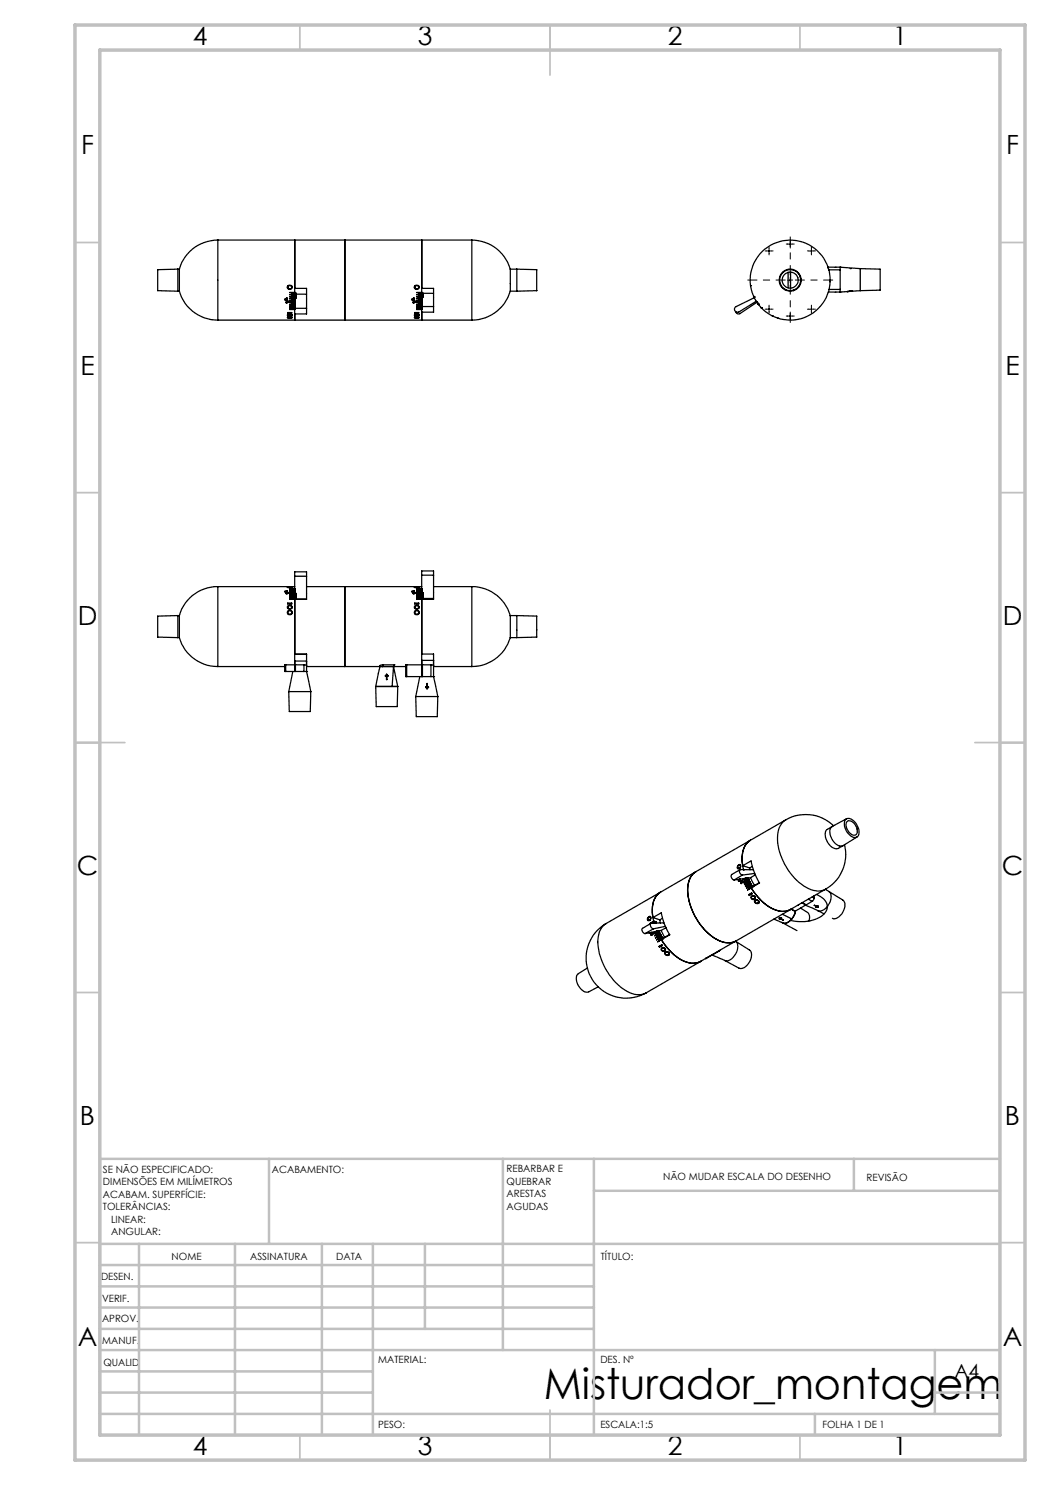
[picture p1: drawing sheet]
<svg xmlns="http://www.w3.org/2000/svg" width="210mm" height="297mm" viewBox="0 0 210 297" stroke-linecap="round" stroke-linejoin="round" font-family="sans-serif">
<path d="M158.1 55v-7.6" fill="none" stroke="#000" stroke-width=".2" stroke-dasharray="15.2 1.3 1.3 1.3" stroke-dashoffset="13.3"/>
<path d="M157.1 56h-7.5M158.1 57v7.5M159.1 56h7.5" fill="none" stroke="#000" stroke-width=".2" stroke-dasharray="15.2 1.3 1.3 1.3" stroke-dashoffset="13.4"/>
<g fill="none" stroke="#000" stroke-width=".2" stroke-dasharray="15.2 1.3 1.3 1.3">
<path d="M153.3 50.2h-.3M153.8 49.7v-.3M153.8 50.7v.3M154.3 50.2h.3M157.6 48.8h-.3M158.1 48.3v-.3M158.1 49.3v.3M158.6 48.8h.3M161.8 50.2h-.3M162.3 49.7v-.3M162.3 50.7v.3M162.8 50.2h.3"/>
<path d="M153.3 61.8h-.3M153.8 61.3v-.3M153.8 62.3v.3M154.3 61.8h.3M157.6 63.2h-.3M158.1 62.7v-.3M158.1 63.7v.3M158.6 63.2h.3M161.8 61.8h-.3M162.3 61.3v-.3M162.3 62.3v.3M162.8 61.8h.3"/>
</g>
<g fill="none" stroke="#000" stroke-width=".2">
<path d="M153.3 50.2h1M153.8 49.7v1M157.5 56h1M157.5 48.8h1M158 48.3v1M158 55.5v1M161.7 50.2h1.1M162.3 49.7v1M153.3 61.8h1M153.8 61.3v1.1M157.5 63.2h1M158 62.7v1"/>
<path d="M161.7 61.8h1.1M162.3 61.3v1.1"/>
</g>
<g fill="none" stroke="#c0c0c0" stroke-width=".35">
<path d="M60 5v5M110 5v10M160 5v5M15 48.5h5M200 48.5h5M15 98.5h5M200 98.5h5M15 148.5h10M195 148.5h10M15 198.5h5M200 198.5h5M15 248.5h5"/>
<path d="M200 248.5h5M60 287v5M110 282v10M160 287v5"/>
</g>
<g fill="none" stroke="#c0c0c0" stroke-width=".5">
<path d="M53.8 231.8v17M100.6 231.8v38.2M118.8 231.8v55.2M118.8 238.2h81.2M170.8 231.8v6.4M200 231.8h-180v55.2M20 248.8h180M20 257.3h98.8M20 253h98.8M27.8 248.8v38.2M47 248.8v38.2M64.4 248.8v38.2"/>
<path d="M74.6 248.8v38.2M85 248.8v17M20 265.8h98.8M20 261.5h98.8M20 278.5h54.6M20 274.3h54.6M20 270h180M187 278.5h13M187 270v12.8M20 282.8h180M163 282.8v4.2"/>
</g>
<path d="M15 5h190v287h-190zM20 10h180v277h-180z" fill="none" stroke="#c0c0c0" stroke-width=".7"/>
<g fill="none" stroke="#000" stroke-width=".25">
<path d="M31.5 53.9l4.1-.1v4.4l-4.1-.1zM35.5 53.8h.4M35.5 58.2h.4M35.9 58.2a8 8 0 0 0 7.7 5.8M35.9 53.8v4.4M43.6 48a8 8 0 0 0-7.7 5.8M43.6 48v16M43.6 48h50.8M57 59.8l.8 .5-.1 .2-.8-.6zM57.3 59.7v.1M57.5 59.7v.1M57.5 57.3v.1"/>
<path d="M57.5 57.2v.3M57.6 57.3a.39 .39 0 0 1 .6-.1 .39 .39 0 0 1 0 .6 .39 .39 0 0 1-.6-.1l-.1-.2zM58 58.5h.1M58 59.3v.1M58 58.5h.9M58 59.3h.9M58.3 58.6h.1M58.3 58.7h.1M58.3 58.7v.1M58.3 58.8h.1M58.3 58.8v.1M58.3 58.9h.1"/>
<path d="M58.3 59h.1M58.3 59.1h.1M58.3 59.2h.1M58.3 59.2v.1M58.3 59.3h.1M58.3 59.3v.1M58.3 59.4h.1M58.3 59.4v.1M58.3 59.5h.1M58.3 59.6h.1M58.3 59.7h.1M58.3 59.8h.1"/>
<path d="M58.3 59.9h.1M58.3 57.2v.3M58.3 59.5v.1M58.3 58.6h.6M58.3 58.7h.6M58.3 58.8h.6M58.3 58.8h3M58.3 59h.6M58.3 59.1h.6M58.3 59.2h.6M58.3 59.3h.6M58.3 59.4h.6"/>
<path d="M58.3 59.5h.6M58.3 59.6h.6M58.3 59.7h.6M58.3 59.8h.6M58.3 59.9h.6M58.4 57.3l-.1 .1M58.9 58.5v-10.5v9.7h2.4v4M58.9 59.7v3.1M58.9 58.9h-.9h.9M58.9 59.8h-.6M58.9 59.7h-.9l.9 .1M58.9 59.7h.1"/>
<path d="M58.9 59.5h.1M58.9 59.4h.1M58.9 59.3h.1M58.9 59.2h.1M58.9 59.1v.1M58.9 59.1h.1M58.9 59v.1M58.9 59h.1M58.9 58.9h.1M58.9 58.8h.1M58.9 58.7h.1M58.9 58.6v.1"/>
<path d="M58.9 58.6h.1M58.9 59.6h.1M58.9 58.5v.1M58.9 58.7v.3M58.9 59.2v.5M69 48v16zM82.4 59.8l.8 .5-.1 .2-.8-.6zM82.7 59.7v.1M82.9 59.7v.1M82.9 57.3v.1M82.9 57.2v.3M83 57.3a.38 .38 0 0 1 .7 0 .38 .38 0 0 1-.3 .6 .38 .38 0 0 1-.4-.5z"/>
<path d="M83.4 58.5h.1M83.4 59.3v.1M83.4 58.5h.9M83.4 59.3h.9M83.7 58.6h.1M83.7 58.7h.1M83.7 58.7v.1M83.7 58.8h.1M83.7 58.8v.1M83.7 58.9h.1M83.7 59h.1M83.7 59.1h.1"/>
<path d="M83.7 59.2h.1M83.7 59.2v.1M83.7 59.3h.1M83.7 59.3v.1M83.7 59.4h.1M83.7 59.4v.1M83.7 59.5h.1M83.7 59.6h.1M83.7 59.7h.1M83.7 59.8h.1M83.7 59.9h.1M83.7 57.2v.3"/>
<path d="M83.7 59.5v.1M83.7 58.6h.6M83.7 58.6l3 .1M83.7 58.7h.6M83.7 58.8h.6M83.7 59h.6M83.7 59.1h.6M83.7 59.2h.6M83.7 59.3h.6M83.7 59.4h.6M83.7 59.5h.6M83.7 59.6h.6"/>
<path d="M83.7 59.7h.6M83.7 59.8h.6M83.7 59.9h.6M83.8 57.3l-.1 .1M84.3 58.9h-.9h.9M84.3 59.5h.1M84.3 59.4h.1M84.3 59.3h.1M84.3 59.2h.1M84.3 59.1v.1M84.3 59.1h.1M84.3 59v.1"/>
<path d="M84.3 59h.1M84.3 58.9h.1M84.3 58.8h.1M84.3 58.7h.1M84.3 58.6v.1M84.3 58.6h.1M84.3 58.5v-10.5v9.7h2.4v3.6M84.3 59.2v3.2M84.3 59.7h-.9l.9 .1M84.3 58.5v.1M84.3 58.7v.3M94.4 48a8 8 0 0 1 7.7 5.8"/>
<path d="M94.4 48v16M102.1 58.2a8.1 8.1 0 0 1-7.7 5.8M102.1 53.8v4.4M102.1 53.8h1.3M103.3 53.8l4.1 .1v4.2M103.4 53.8v4.4M107.4 58.1l-5.3 .1M150.1 57.1h.1M150.7 59.2v.1M150.7 59.3h.1M150.8 59.4h.1M150.8 59.5h.1"/>
<path d="M150.8 59.5l-3.6 1.8a.61 .61 0 0 0-.2 .8 .61 .61 0 0 0 .8 .3l3.4-2.1M157.6 54.5v3.1M158.1 54.4v3.2M165.7 58.4h2.3M165.8 57.9h2.2M166 56v.4M167 53.4h.1M167 58.4h.1M168 53.4h.1M168 58.4h.1M168 53.4l4 .3v4.4l-1.6 .1M168 53.4v.6"/>
<path d="M168 57.9v.5M168 53.4h-2.4l.2 .6h2.2M168 54v3.9M169.4 58.3h.1M170 58.1h.1M170 53.7h.1M170.3 58.2l-2.3 .2M170.3 58.2h.1M170.3 58.2l-.2 .1 .4-.1M170.3 58.2l-.9 .1M172 53.7l4 .1v4.2l-4 .1M43.6 64h50.8"/>
<path d="M57.3 60.4v.1M57.4 60.4v.1M57.5 63.4a.76 .76 0 0 1 1 .1l-.2 .1a.48 .48 0 0 1-.8-.2zM57.5 62.9a.65 .65 0 0 1 1 .2h-.1a.68 .68 0 0 1-.9-.1zM57.5 62.5h.8v.1h-.8zM57.5 63a.51 .51 0 0 1 .8 .1l-.5 .1zM57.5 62.9v.1M57.5 63.4v.1M57.6 63.5l.7-.1a.45 .45 0 0 1-.7 .1zM57.7 60.3v.2M58 60.1h.1M58 60.9h.1"/>
<path d="M58 61.2h.1M58 60.1h.9M58 60.9h.9M58 61.2h.9M58.3 60h.1M58.3 60.1h.1M58.3 60.2h.1M58.3 60.3h.1M58.3 60.4h.1M58.3 60.5h.1M58.3 60.6h.1M58.3 60.6v.1"/>
<path d="M58.3 60.7h.1M58.3 60.7v.1M58.3 60.8h.1M58.3 60.9h.1M58.3 61h.1M58.3 61v.1M58.3 61.1h.1M58.3 61.1v.1M58.3 61.2h.1M58.3 61.3h.1M58.3 61.3v.1M58.3 61.4h.1"/>
<path d="M58.3 61.5h.1M58.3 61.5v.1M58.3 61.6h.1M58.3 61.7h.1M58.3 61.7v.1M58.3 61.8h.1M58.3 61.8v.1M58.3 60.5v.1M58.3 62.9v.1M58.3 63.4v.1M58.3 60h.6M58.3 60.1h.6"/>
<path d="M58.3 60.2h.6M58.3 60.3h.6M58.3 60.4h.6M58.3 60.6h.6M58.3 60.7h.6M58.3 60.8h.6M58.3 60.9h.6M58.3 61h.6M58.3 61.1h.6M58.3 61.2h.6M58.3 61.3h.6M58.3 61.4h.6"/>
<path d="M58.3 61.5h.6M58.3 61.6l3 .1M58.3 61.7h.6M58.3 61.8h.6M58.9 62.8v1.2zM58.9 60.5h-.9h.9M58.9 61.6h-.9h.9M58.9 61.9h-.9h.9M61.3 61.7v1.1h-2.4M82.7 60.4v.1M82.8 60.4v.1M82.9 63.4a.76 .76 0 0 1 1 .1l-.2 .1a.48 .48 0 0 1-.8-.2z"/>
<path d="M82.9 62.9a.65 .65 0 0 1 1 .2h-.1a.68 .68 0 0 1-.9-.1zM82.9 62.5h.8v.1h-.8zM82.9 62.9v.1M82.9 63.4v.1M83 62.9l.7 .1a.52 .52 0 0 1-.8 0zM83 63.4h.6l.1 .1-.5 .1-.3-.1zM83.1 60.3v.2M83.4 60.1h.1M83.4 60.9h.1M83.4 61.2h.1M83.4 60.1h.9M83.4 60.9h.9"/>
<path d="M83.4 61.2h.9M83.7 60h.1M83.7 60.1h.1M83.7 60.2h.1M83.7 60.3h.1M83.7 60.4h.1M83.7 60.5h.1M83.7 60.6h.1M83.7 60.6v.1M83.7 60.7h.1M83.7 60.7v.1M83.7 60.8h.1"/>
<path d="M83.7 60.9h.1M83.7 61h.1M83.7 61v.1M83.7 61.1h.1M83.7 61.1v.1M83.7 61.2h.1M83.7 61.3h.1M83.7 61.3v.1M83.7 61.4h.1M83.7 61.5h.1M83.7 61.5v.1M83.7 61.6h.1"/>
<path d="M83.7 61.7h.1M83.7 61.7v.1M83.7 61.8h.1M83.7 61.8v.1M83.7 60.5v.1M83.7 62.9v.1M83.7 63.4v.1M83.7 60h.6M83.7 60.1h.6M83.7 60.2h.6M83.7 60.3h.6M83.7 60.4h.6"/>
<path d="M83.7 60.6h.6M83.7 60.7h.6M83.7 60.8h.6M83.7 60.9h.6M83.7 61h.6M83.7 61.1h.6M83.7 61.2h.6M83.7 61.3h3M83.7 61.3h.6M83.7 61.4h.6M83.7 61.5h.6M83.7 61.6h.6"/>
<path d="M83.7 61.7h.6M83.7 61.8h.6M84.3 60.5h-.9h.9M84.3 61.6h-.9h.9M84.3 61.9h-.9h.9M84.3 62.4v1.6zM86.7 61.3v1.1h-2.4M151.3 60.4h.1M151.4 60.5h.1M151.4 60.5l-3.4 2.2h-.6l-.3-.4M151.5 60.6h.1M151.6 60.7h.1"/>
<path d="M151.6 60.7v.1M151.6 60.8h.1M151.7 60.9h.1M152.2 61.5h.1M152.2 61.5l.1 .1M152.3 61.6h.1M152.3 61.7h.1M154.4 63.2h.1M155.5 63.6h.1M43.6 117.3a8 8 0 0 0-7.7 5.8M43.6 117.3v16M43.6 117.3h15.3"/>
<path d="M56.9 118.3l.9 .3h-.1zM57 118.2v.2M57.2 118.6l.3 .1h-.3zM57.3 118.2h.2l-.2 .1zM57.3 118.6l.1 .1zM57.3 118.2v.1M57.3 118.7h.1M57.4 118.7h.1M57.5 117.4h1l-.5 .1zM57.5 118.2v.1M57.5 117.4l.8 .1zM57.5 117.4v.1"/>
<path d="M58 117.7h.1M58 117.9h.1M58 118h.1M58 118.5h.1M58 119.2v.1M58 119.8v.1M58 117.7h.9M58 117.9h.9M58 118h.9M58 118.5h.9M58 119.2h.9M58.3 117.7h.1"/>
<path d="M58.3 117.7v.1M58.3 117.8h.1M58.3 117.9h.1M58.3 118h.1M58.3 118v.1M58.3 118.1h.1M58.3 118.1v.1M58.3 118.2h.1M58.3 118.3h.1M58.3 118.3v.1M58.3 118.4h.1M58.3 118.5h.1"/>
<path d="M58.3 118.6h.1M58.3 118.6v.1M58.3 118.7h.1M58.3 118.8h.1M58.3 118.8v.1M58.3 118.9h.1M58.3 118.9v.1M58.3 119h.1M58.3 119v.1M58.3 119.1h.1M58.3 119.2h.1M58.3 119.3h.1"/>
<path d="M58.3 119.4h.1M58.3 119.4v.1M58.3 119.5h.1M58.3 119.6h.1M58.3 119.7h.1M58.3 119.7v.1M58.3 119.8h.1M58.3 118.6h.6M58.3 117.4v.1M58.3 117.8h.6M58.3 117.9h.6M58.3 118h.6"/>
<path d="M58.3 118.1h.6M58.3 118.3h.6M58.3 118.4h.6M58.3 118.5h.6M58.3 118.7h.6M58.3 118.8h.6M58.3 118.9h.6M58.3 119.1h.6M58.3 119.2h.6M58.3 119.3h.6M58.3 119.4h.6M58.3 119.6h.6"/>
<path d="M58.3 119.7h.6M58.3 119.8h.6M58.9 119.9v10.9h2.4v2.3M58.9 115.2v-.8h2.4v.8M58.9 118.2h-.9h.9M58.9 119h-.9h.9M58.9 119.8h.1M58.9 119.7h.1M58.9 119.6v.1M58.9 119.6h.1M58.9 119.5h.1M58.9 119.4h.1"/>
<path d="M58.9 119.3v.1M58.9 119.3h.1M58.9 119.2h.1M58.9 119.1v.1M58.9 119.1h.1M58.9 119h.1M58.9 118.9h.1M58.9 118.8h.1M58.9 118.7v.1M58.9 118.7h.1M58.9 119.9v13.1M58.9 115.2v3.9"/>
<path d="M58.9 119.2v.1M58.9 119.4v.2M58.9 119.7v.2M58.9 118.7h-.9h.9M58.9 119.5h-.9l.9 .1M58.9 115.2h2.4M61.3 115.2v4.7l-3.3-.1M61.3 117.3h23M69 117.3v16zM82.3 118.3l.9 .3h-.1zM82.4 118.2v.2M82.6 118.6l.3 .1h-.3z"/>
<path d="M82.7 118.2h.2l-.2 .1zM82.7 118.6l.1 .1zM82.7 118.2v.1M82.7 118.7h.1M82.8 118.7h.1M82.9 117.4h1l-.5 .1zM82.9 118.2v.1M82.9 117.4l.8 .1zM82.9 117.4v.1M83.4 117.7h.1M83.4 117.9h.1M83.4 118h.1"/>
<path d="M83.4 118.5h.1M83.4 119.2v.1M83.4 119.8v.1M83.4 117.7h.9M83.4 117.9h.9M83.4 118h.9M83.4 118.5h.9M83.4 119.2h.9M83.7 117.7h.1M83.7 117.7v.1M83.7 117.8h.1M83.7 117.9h.1"/>
<path d="M83.7 118h.1M83.7 118v.1M83.7 118.1h.1M83.7 118.1v.1M83.7 118.2h.1M83.7 118.3h.1M83.7 118.3v.1M83.7 118.4h.1M83.7 118.5h.1M83.7 118.6h.1M83.7 118.6v.1M83.7 118.7h.1"/>
<path d="M83.7 118.8h.1M83.7 118.8v.1M83.7 118.9h.1M83.7 118.9v.1M83.7 119h.1M83.7 119v.1M83.7 119.1h.1M83.7 119.2h.1M83.7 119.3h.1M83.7 119.4h.1M83.7 119.4v.1M83.7 119.5h.1"/>
<path d="M83.7 119.6h.1M83.7 119.7h.1M83.7 119.7v.1M83.7 119.8h.1M83.7 117.4v.1M83.7 117.8h.6M83.7 117.9h.6M83.7 118h.6M83.7 118.1h.6M83.7 118.3h.6M83.7 118.4h.6M83.7 118.5h.6"/>
<path d="M83.7 118.6h.6M83.7 118.7h.6M83.7 118.8h.6M83.7 118.9h.6M83.7 119.1h.6M83.7 119.2h.6M83.7 119.3h.6M83.7 119.4h.6M83.7 119.6h.6M83.7 119.7h.6M83.7 119.7h3M83.7 119.8h.6"/>
<path d="M84.3 118.2h-.9h.9M84.3 118.5h.1M84.3 118.5v.1M84.3 118.6h.1M84.3 118.7h.1M84.3 118.7v.1M84.3 118.8h.1M84.3 118.9h.1M84.3 119h.1M84.3 119h-.9h.9M84.3 119.1h.1M84.3 119.1v.1"/>
<path d="M84.3 119.2h.1M84.3 119.3h.1M84.3 119.3v.1M84.3 119.4h.1M84.3 119.5h.1M84.3 119.6h.1M84.3 119.6v.1M84.3 119.7h.1M84.3 119.8h.1M84.3 119.9v13.1M84.3 119.9v10.9h2.4v2.3M84.3 115v-.8h2.4v.8"/>
<path d="M84.3 118.7h-.9h.9M84.3 119.5h-.9l.9 .1M84.3 115v4.1M84.3 119.2v.1M84.3 119.4v.2M84.3 119.7v.2M84.3 115h2.4M86.7 115v4.9l-3.3-.1M86.7 117.3h7.7M94.4 117.3a8.1 8.1 0 0 1 7.7 5.8M94.4 117.3v16M31.5 123.2l4.1-.1v4.4l-4.1-.1z"/>
<path d="M35.5 123.1h.4M35.5 127.5h.4M35.9 127.5a8 8 0 0 0 7.7 5.8M35.9 123.1v4.4M43.6 133.3h13.3M57.2 133h-.3v1.3h.3M57.2 133h3.6M57.2 134.3h3.6M57.2 133v1.3M57.5 120.6h.8v.2h-.8zM57.5 121.4v.3M57.5 122.5v.3"/>
<path d="M57.6 121.2a.47 .47 0 0 1 .7-.1 .47 .47 0 0 1 0 .7 .47 .47 0 0 1-.7-.1l-.1-.2zM57.7 138.3h4.5M57.7 138.3l.2 4h4.2l.1-4M58.3 121.4v.3M58.3 122.5v.3M58.6 134.3l-.9 4M58.9 133v-.8h2.4v.9M58.9 133v1.3M58.9 130.9h2.4M59.1 133v1.3M60.8 134.3h.5M60.8 133l.5 .1"/>
<path d="M60.8 133v1.3M61.3 134.3l.9 4M61.3 133.1v1.2M61.3 133.3h14.7M61.3 134.3h.1M75.1 137.3h4.5M75.1 137.3l.1 4h4.2l.2-4M75.2 137.3h3.2M76 133.3l-.9 4M76 133.3h.5M76 133.3h.1M76.5 133.3h4.6"/>
<path d="M76.7 133l-.7 .1v.2M76.7 133l-.2 .3M76.7 133h2.3l-.3 .3M77.3 134.8l.3 .4-.1 .1-.1-.3v.9h-.1v-.9l-.3 .2zM78.4 137.3h1.1M78.7 133.3l.9 4M78.7 133.3l-.3 4M78.7 133.3h.1M81.4 133h-.3v2.3h.3M81.4 133h4.8M81.4 135.3h4.8M81.4 133v2.3"/>
<path d="M82.9 120.6h.8v.2h-.8zM82.9 121.4v.3M82.9 122.5v.3M83 121.2a.47 .47 0 0 1 .7-.1 .47 .47 0 0 1 0 .7 .47 .47 0 0 1-.7-.1l-.1-.2zM83.1 139.3h4.5M83.1 139.3l.2 4h4.2l.1-4M83.7 121.4v.3M83.7 122.5v.3M84 135.3l-.9 4M84.3 133v-.9h2.4v1M84.3 133v2.3M84.5 133v2.3"/>
<path d="M85.4 136.7h.1v.9l.2-.2-.3 .4-.3-.4 .3 .2zM86.2 135.3h.5M86.2 133l.5 .1M86.2 133v2.3M86.7 135.3l.9 4M86.7 133.1v2.2M86.7 133.3h7.7M86.7 135.3h.1M102.1 127.5a8.1 8.1 0 0 1-7.7 5.8M102.1 123.1v4.4M102.1 123.1h1.3M103.3 123.1l4.1 .1v4.2l-5.3 .1"/>
<path d="M103.4 123.1v4.4M132.1 178.4a4.3 4.3 0 0 0-1.6 4.5l.1 .6M132.1 178.4a4.3 4.3 0 0 0-1.6 4.7l.2 1.2M132.1 178.4l-10.9 6.3M138.6 174.8l.6-.5a4.6 4.6 0 0 0-1.6 4.9 12.2 12.2 0 0 0 6.3 9 3.8 3.8 0 0 0 3.3 0 4.5 4.5 0 0 1-4.9-1 12.3 12.3 0 0 1-4.7-10.4l.5-1.3zM139.2 174.3l-7.1 4.1M147.6 173.1a.29 .29 0 0 1 .5 .1 .29 .29 0 0 1-.3 .4 .27 .27 0 0 1-.3-.1 .27 .27 0 0 1 .1-.4zM147.7 173a.31 .31 0 0 1 .4 0 .31 .31 0 0 1 0 .5l-.4 .3a.41 .41 0 0 1-.3-.4 .41 .41 0 0 1 .3-.4zM147.7 176.2l.8 .2v-.2M147.7 176.2v-.2l.8 .2M147.8 175.9l.3-.1-.2 .1M147.9 173.6v.1"/>
<path d="M148 172.9l-.2 .1M148 174l-1.7 .9a.76 .76 0 0 0 .5 1.1M148 173.6l-.3 .1M148 175.9h.1M148 176.1l-.3 .1M148 176.1l.5 .1M148 176.1h.1M148.1 173h-.3M148.3 176.7h.1M148.3 176.5h-.1M148.5 175l-1.7 1M148.5 175.9v.1"/>
<path d="M148.5 175.9h.1M148.6 173.1a4.7 4.7 0 0 1 1.5-5 4.4 4.4 0 0 0-1.6 4.6l.2 1.2M148.6 173.1l1.6-.9a13.8 13.8 0 0 0 1.7 4.4l-1.7 .9M148.6 173.1l1.3 .5M148.7 173.9h.1M148.7 173.9v.1M148.7 173.9h-.1M148.7 173.9l.2 .1M148.8 175.7h.1M148.8 175.8h.1M148.8 175.8l.2-.1-.5 .3M148.8 176.3l-.1 .1"/>
<path d="M148.8 175.9h.1M148.8 175.7v.1M148.9 175.9v.1M148.9 176h.1M148.9 176.7v.1M148.9 175.7l-.1 .1M148.9 176v.1M148.9 176.1h.1M148.9 175.7l-.4 .2M148.9 176.1v.1M149 176.2h.1M149 176.3h.1"/>
<path d="M149 176.3v.1M149 176.4h.1M149 176.7h-.1M149 176.4l.1 .1M149.1 176.4h.1M149.1 176.5h.1M149.1 176.2l-.1 .1M149.1 175.7l-.3 .1M149.2 176.6h.1M149.2 175.7l-.4 .2M149.2 176.6v.1M149.2 176.7h.1"/>
<path d="M149.2 176.5h-.1M149.2 176.7v.1M149.2 175.6l-.4 .3M149.3 176.8h.1M149.3 176.6h-.1M149.3 175.7h.1M149.3 176.9h.1M149.3 175.7l-.4 .3M149.3 175.8l-.4 .2M149.3 175.8h.1M149.3 176.9h.1zM149.3 176.9v.1"/>
<path d="M149.3 175.8l-.4 .3M149.3 176.7h-.1M149.4 175.9h.1M149.4 175.9l-.5 .2M149.4 175.6l-.6 .3M149.4 177l-.3 .2M149.4 176.7l-.1 .1M149.4 176l-.7 .4M149.4 176h.1M149.4 176.8l-.1 .1M149.4 177.1h.1M149.4 175.9l-.5 .3"/>
<path d="M149.4 175.9l-.7 .5M149.4 176l-.4 .2M149.4 175.6l.1 .1M149.4 176v.1M149.4 176.1h.1M149.4 175.6h.1M149.4 176l-.4 .3M149.4 177.1l.1 .1M149.4 176.1h.2M149.4 177.2h.2M149.5 175.6l-.2 .1M149.5 176.1h.1"/>
<path d="M149.5 176.1v.1M149.5 175.7h.1M149.5 176.1l-.5 .3M149.5 175.7h-.2M149.5 175.6l-.1 .1M149.5 176.2h.1M149.5 177.3h.1M149.5 175.8h.1M149.5 175.7v.1M149.5 176.2l-.4 .2M149.5 176.2l-.4 .3M149.5 176.2h.2"/>
<path d="M149.5 175.8h-.2M149.5 175.7l-.2 .1M149.5 175.9h.1M149.5 176.2v.1M149.5 176.3h.1M149.5 177l-.1 .1M149.5 177h.1M149.5 176.9h.1M149.5 175.8v.1M149.5 176.3l-.4 .2M149.5 176.9l-.1 .1M149.5 175.9h-.1"/>
<path d="M149.5 175.8l-.1 .1M149.5 176l.1 .1M149.6 176.4h.1M149.6 177.4h.1M149.6 176h.1M149.6 177.1h.1M149.6 177h.1M149.6 176.3l-.4 .3M149.6 176.4l-.4 .2M149.6 176.4l-.7 .3M149.6 176.4l-.7 .4M149.6 177l-.2 .1"/>
<path d="M149.6 175.9v.1M149.6 177.4l-.3 .1M149.6 175.9l-.1 .1M149.6 177.5h.1M149.6 176.4l-.4 .3M149.6 176h-.2M149.6 176h-.1M149.6 176.5h.1M149.6 176.1h.1M149.6 176.5l-.4 .2M149.6 177.2l-.1 .1M149.6 176.2h.1"/>
<path d="M149.6 176.1l-.1 .1M149.6 176.1h-.1M149.6 177.2h.1M149.7 176.6h.1M149.7 176.6l-.4 .2M149.7 177.6h.1M149.7 176.2h.1M149.7 177.3h.1M149.7 176.5l-.5 .3M149.7 177.3l-.2 .1M149.7 176.3l-.1 .1M149.7 176.2h-.2"/>
<path d="M149.7 176.1l-.2 .1M149.7 176.2h-.1M149.7 177.2v.1M149.7 176.7h.1M149.7 177.7h.1M149.7 176.3h.1M149.7 176.2v.1M149.7 176.6l-.4 .3M149.7 176.4h-.1M149.7 176.3h-.1M149.7 176.2l-.2 .1M149.8 176.7h.1"/>
<path d="M149.8 177.7h.1M149.8 178.9l.5-.3 .2 .1-.6 .4zM149.8 176.4h.1M149.8 177.4h.1M149.8 176.7l-.5 .2M149.8 176.7l-.5 .3M149.8 176.4h-.2M149.8 175.9l-.4 .1M149.8 175.9h.1M149.8 177.3v.1M149.8 177.4l-.2 .1M149.8 175.9h-.2"/>
<path d="M149.8 176.4l-.2 .1M149.8 176.8l-.7 .4M149.8 176.8h.1M149.8 176.8l.2-.1-.6 .3M149.8 177.8h.1M149.8 176.7l-.7 .5M149.8 176.7l.3-.1zM149.8 177.4v.1M149.8 176.4v.1M149.8 176.5h-.1M149.8 176.5h.1M149.8 177.5h.1"/>
<path d="M149.8 177.8l-.3 .2M149.8 177.5l-.1 .1M149.8 176.5l-.1 .1M149.8 176.5h-.2M149.8 177.5h-.2M149.9 176.6h.1M149.9 177.5h.1M149.9 177.5l-.2 .2M149.9 176.6h-.2M149.9 176.5l-.2 .1M149.9 177.5l-.2 .1M149.9 176.6h-.1"/>
<path d="M149.9 176.5l-.1 .1M149.9 177h.1M149.9 177.6h.1M149.9 176.9v.1M149.9 177.6l-.1 .1M149.9 176.6l-.1 .1M149.9 176.6l-.2 .1M149.9 176.2l-.3 .2M149.9 176.2l-.2 .2h.1M149.9 176.6v.1M149.9 177v.1M149.9 177.1h.1"/>
<path d="M149.9 176.7h.1M149.9 173.6l.1 .4M149.9 177.7h.1M149.9 177l-.4 .3M149.9 177.7l-.1 .1M149.9 176.6l.1 .2M149.9 176.7h-.1M150 177.1h.1M150 176.7h.1M150 176.7l-.6 .4M150 176.8h.1M150 176.7l-.2 .1"/>
<path d="M150 176.8h-.1M150 177.2h.1M150 176.8l-.6 .3M150 176.8l-.1 .1M150 176.8h-.2M150 177.2v.1M150 176.8l-.6 .4M150 176.9l-.6 .3M150 176.9l-.5 .3M150 176.8l.1 .1M150 176.9h-.1M150.1 176.9l-.7 .3"/>
<path d="M150.1 177.3h.1M150.1 176.9h.1M150.1 176.9l-.6 .4M150.1 176.9v.1M150.1 176.9l-.2 .2M150.1 176.9l-.2 .1M150.1 177.3v.1M150.1 177h.1M150.1 175.5l.8 1.6M150.1 177l-.6 .3M150.1 177l-.6 .4M150.1 177l-.1 .1"/>
<path d="M150.1 177l-.2 .1M150.1 175.5l-3.3 .5M150.1 177.4h.1M150.1 177.1h.1M150.1 177l-.8 .5M150.1 177.4l-.4 .2M150.1 177.1h-.1M150.1 177v.1M150.1 177l-.4 .3M150.2 177.1l-.9 .4M150.2 177.1l-.2 .1M150.2 177.4v.1"/>
<path d="M150.2 177.5h.1M150.2 177.1h.1M150.2 177.1l-.6 .3M150.2 177.1l-.6 .4M150.2 177.1v.1M150.2 178.8l-.4 .1M150.2 178.8v.1M150.2 177.5l-.7 .5M150.2 177.2h.1M150.2 177.5l-.4 .3M150.2 177.2l-.1 .1M150.2 177.2h-.2"/>
<path d="M150.2 177.2l-.2 .1M150.2 177.5a9.1 9.1 0 0 0 6 4.8l.9-.1 1.1-.3M150.2 177.5a9.2 9.2 0 0 0 6.1 4.8l.9-.1 .8-.2M150.2 177.3h.1M150.2 177.2l-.6 .3M150.2 177.3l-.1 .1M150.3 177.3h.1M150.3 177.3l-.6 .3M150.3 177.3l-.6 .4M150.3 177.3l-.4 .2M150.3 177.3l-.2 .1M150.3 177h.1"/>
<path d="M150.3 177l-.6 .3M150.3 177l-.7 .4M150.3 177.3l-.5 .4M150.3 177.4h.1M150.3 177.3l-.1 .2M150.3 177l-.3 .2M150.4 177.4h.1M150.4 177.4l-.6 .3M150.4 177.4l-.2 .1M150.4 178.7l-.2 .1M150.5 177.4l-.7 .4M150.5 173.3l-.6 .3"/>
<path d="M150.5 177.4l-.3 .1M150.7 174l-2.6-.1a.62 .62 0 0 0-.2 .7 .62 .62 0 0 0 .6 .4M150.8 179.2h-.3M150.8 179.8h.2M150.9 177.1l-.7 .4M151 174.7l-2.5 .3M151 179.7l-.3 .1M151.1 175l-1 .5M151.9 176.5l-1 .6M157.2 164a8 8 0 0 1 9.5 1.2M157.2 164a4.1 4.1 0 0 0-1.7 4 12 12 0 0 0 6.7 9.9l1.3 .3 1.6-.4M157.2 164l-18 10.3"/>
<path d="M161.7 179.8l.7 .5M162.5 179.4l.3 .2M162.8 179.6v.2l-.4 .5M162.8 179.2v.4M163.3 178.9a2.73 2.73 0 0 1 2.1 3 5.1 5.1 0 0 1-5 2.4l-2.3-.2M165.1 177.9a1.81 1.81 0 0 1 .7 2.9 2 2 0 0 1-2.2 1.3M165.1 177.8l-23.4 13.6a4.7 4.7 0 0 1-2.9 1.2 7.5 7.5 0 0 1-5.7-3.5l-.8-1.2M165.8 178.3l2.8 1.7M166.4 165.3a1.74 1.74 0 0 0-.1 2.4 2.04 2.04 0 0 0 2.3 1.4M168.9 168.9a8 8 0 0 1-3.8 8.9M169.2 163.9a1.6 1.6 0 0 1 2.1 .9 2.25 2.25 0 0 1 .2 2.5 1.6 1.6 0 0 1-2.1-.9 2.25 2.25 0 0 1-.2-2.5zM169.3 163.8l-3.8 2.1a1.92 1.92 0 0 0 0 2.5 2.01 2.01 0 0 0 2.2 1.3l.9-.6"/>
<path d="M169.4 164.4a1.13 1.13 0 0 1 1.7 .6 1.28 1.28 0 0 1-.2 2 2.07 2.07 0 0 1-1.5-2.6zM171.4 167.4l-2.8 1.7M117.5 193.6l-1.8 1.1a1.97 1.97 0 0 0 .2 2.8l.6 .5a1.18 1.18 0 0 0 1.3 .4l1.8-1M121.2 184.7a8 8 0 0 0-2.9 10.9 8 8 0 0 0 10.9 3M121.2 184.7a4.3 4.3 0 0 0-1.6 4.2 12 12 0 0 0 6.8 9.8l.9 .2h.9l1-.3M129.7 183.4a.31 .31 0 0 1 .5 0 .31 .31 0 0 1-.1 .4l-.1 .2a.32 .32 0 0 1-.4 .1 .32 .32 0 0 1-.1-.4zM129.9 184h.1M130 183.3l-.1 .1M130 184.7h.1M130 184h-.2M130.1 183.3l-.2 .1M130.2 184.7l-1.7 1a.72 .72 0 0 0 .5 1"/>
<path d="M130.2 186.5l.3 .1M130.2 186.5h.3v.3l-.7-.2M130.3 184.5v.1M130.3 184.6h.1M130.3 187h.1M130.3 184.5l.1 .1M130.4 184.6h.1M130.4 186.8l-.2 .1M130.6 183.5l1.7-.9a11.9 11.9 0 0 0 1.6 4.4l-1.6 .9M130.6 183.5l1.4 .5M130.7 185.8l-1.7 .9M130.7 184.3h.1"/>
<path d="M130.7 184.3v.1M130.7 184.3l.3 .1M130.7 184.3h.4M130.7 184.3l-.7 .4M130.7 184.3l-.4 .3M130.7 184.4l-.4 .2M130.8 184.5h.1M130.8 184.4v.1M130.8 184.4h.1M130.8 184.5h.2M130.8 184.4l.2 .1M130.8 184.4h.2"/>
<path d="M130.8 184.4l-.4 .2M130.8 184.5l-.3 .1M130.8 184.6h.1M130.8 184.5v.1M130.8 184.5l-.2 .1M130.8 184.6h.2M130.8 184.5l.2 .1M130.8 184.6h-.1M130.8 186.7h-.1M130.9 186.4h.1M130.9 186.3v.1M130.9 184.4h.1"/>
<path d="M131 184.4h.1M131 186.4h.1M131 186.4v.1M131 184.5v.1M131 186.4l.2-.1-.2 .1M131 184.5h.1M131 184.6h.1M131 186.5h.1M131 186.3l-.1 .1M131 186.6h.1M131.1 186.7h.1M131.1 186.7v.1"/>
<path d="M131.1 186.8h.1M131.1 187.1h-.2M131.1 186.9h.1M131.1 184.3v.1M131.2 186.9h.1M131.2 187h.1M131.2 186.8h-.1M131.2 187.1h.1M131.3 187.1h.1M131.3 187.1v.1M131.3 186.9h-.1M131.3 187.2h.1"/>
<path d="M131.3 187.2v.1M131.3 186.3l-.3 .2M131.3 187h-.1M131.3 187.3h.1M131.3 187l-.1 .1M131.4 187.1h-.1M131.4 186.3h.1M131.4 186.3l-.4 .2M131.4 187.4l-.3 .1M131.4 187.1l-.1 .1M131.4 186.4h.1M131.4 186.3l-.7 .4"/>
<path d="M131.4 187.4v.1M131.4 186.4l-.4 .2M131.4 186.3v.1M131.4 187.2h-.1M131.5 186.4v.1M131.5 186.4h.1M131.5 187.5h.1M131.5 186.2l-.1 .1M131.5 186.4l-.4 .3M131.5 187.3h-.2M131.5 187.2l-.2 .1M131.5 186.5h.1"/>
<path d="M131.5 187.6h.1M131.5 186.5l-.4 .2M131.5 186.5l-.4 .3M131.5 187.3h-.1M131.6 186.6h.1M131.6 186.6l-.5 .2M131.6 188.3l.7-.4a9.1 9.1 0 0 0 6 4.7h.9l1-.4M131.6 187.6v.1M131.6 186.6l-.5 .3M131.6 186.3l-.2 .1M131.6 187.7l.1 .2M131.6 186.7h.1"/>
<path d="M131.6 186.6v.1M131.6 186.2l-.2 .1M131.6 186.3h.1M131.6 187.4h.1M131.6 187.3h.1M131.6 186.6l-.4 .3M131.6 187.3l-.2 .1M131.6 187.4h-.2M131.6 186.2v.1M131.6 187.7v.1M131.6 186.8h.1M131.6 186.8l-.7 .3"/>
<path d="M131.6 187.4l-.1 .1M131.6 186.7l-.4 .2M131.6 186.8l-.4 .2M131.6 186.3l-.5 .4M131.6 187.4l-.2 .1M131.6 186.3l.1 .1M131.6 186.7l-.7 .4M131.6 187.7l-.3 .2M131.6 186.4h.1M131.7 186.8h.1M131.7 186.4h.1M131.7 187.9h.1"/>
<path d="M131.7 187.5h.1M131.7 186.8l-.5 .2M131.7 186.8l-.5 .3M131.7 187.5h-.2M131.7 186.5h.1M131.7 186.4l-.2 .1M131.7 187.5l-.2 .1M131.7 186.9h.1M131.7 186.5h-.2M131.7 187.6h.1M131.7 186.9l-.4 .2M131.7 187.6h-.1"/>
<path d="M131.7 186.4v.1M131.7 186.5h-.1M131.7 186.6h.1M131.7 187h.1M131.7 188h.1M131.7 186.9l-.4 .3M131.7 187.6l-.1 .1M131.7 186.5l.1 .2M131.7 186.6h-.1M131.7 186.5l-.1 .1M131.8 187h.1M131.8 186.7h.1"/>
<path d="M131.8 186.6h.1M131.8 188h.1M131.8 188.1h.1M131.8 187.6h.1M131.8 187l-.5 .3M131.8 186.7h-.2M131.8 186.6l-.2 .1M131.8 186.2l-.4 .1M131.8 186.6l-.1 .1M131.8 186.2l-.1 .1M131.8 187.1h.1M131.8 187.1l-.4 .2"/>
<path d="M131.8 189.3l.6-.4 .1 .2-.6 .3zM131.8 187.7h.1M131.8 186.7l-.1 .1M131.8 186.7l-.2 .1M131.8 187.1l-.7 .4M131.8 186.8h.1M131.8 187.2h.1M131.8 187.8h.1M131.8 187.1l-.4 .3M131.8 187.8l-.1 .1M131.8 186.7l.1 .2M131.9 187.2h.1"/>
<path d="M131.9 186.9h.1M131.9 187.9h.1M131.9 187.9l-.2 .1M131.9 186.9h-.2M131.9 186.8l-.2 .1M131.9 188.1l-.3 .2M131.9 186.8l-.1 .1M131.9 187.3h.1M131.9 187.9l-.1 .1M131.9 186.9l-.1 .1 .1-.1M131.9 187.4h.1M131.9 187h.1"/>
<path d="M131.9 188h.1M131.9 188l-.1 .1M131.9 186.9l.1 .1M131.9 187h-.1M131.9 186.9l-.2 .1M131.9 186.9l-.1 .1M131.9 186.6l-.3 .2M131.9 186.6l-.3 .1M131.9 186.6l-.1 .1M132 184l.1 .6M132 187.4h.1M132 187h.1"/>
<path d="M132 188h.1M132 188l-.2 .1M132 187l-.2 .1M132 187l-.1 .1M132 187.1h.1M132 187.1l-.6 .3M132 187.5l-.7 .4M132 187.5h.1M132 187.1l-.1 .1M132 187.1l-.2 .1M132 187.5l-.4 .2M132 187.6h.1"/>
<path d="M132 187.5v.1M132 187.2h.1M132 187.2l-.1 .1M132 187.1l-.6 .4M132 187.2l-.5 .3M132 187.1v.1M132 187.6l-.4 .2M132 187.2h-.1M132.1 187.3h.1M132.1 187.2l-.6 .4M132.1 187.2v.1M132.1 187.6v.1"/>
<path d="M132.1 187.3h-.2M132.1 187.2l-.2 .1M132.1 187.3l-.6 .3M132.1 187.3l-.5 .4M132.1 187.3l.1 .1M132.1 187.7h.1M132.1 187.3l-.1 .1M132.1 187.3l-.2 .1M132.2 187.7v.1M132.2 187.4h.1M132.2 187.4l-.6 .3M132.2 187l-.4 .1"/>
<path d="M132.2 187.7h.1M132.2 187.4l-.2 .1M132.2 187.7l-.5 .3M132.2 187.5l-.4 .3M132.2 187.8v.1l.2-.1M132.2 187.4v.1l-.5 .4M132.2 187.5h.1M132.2 187.5l-.2 .1M132.2 186.1l.7 1.4M132.2 187.5l-.6 .3M132.2 186.1l-3.2 .6M132.2 187.5l-.1 .1"/>
<path d="M132.2 189.2l-.4 .1M132.2 189.2l.1 .1M132.3 187.9h.1M132.3 187.6h.1M132.3 187.9l-.7 .4M132.3 187.6l-.6 .3M132.3 187.5v.1M132.3 187.6l-.2 .1M132.3 187.5l-.6 .4M132.3 187.6l-.6 .4M132.3 187.6l-.1 .1M132.3 187.6l-.4 .3"/>
<path d="M132.3 187.7h.1M132.3 187.7l-.1 .1M132.3 187.4l-.3 .1M132.3 187.4l-.7 .3M132.4 187.7h.1M132.4 187.7l-.6 .4M132.4 187.7l-.2 .2M132.4 187.7l-.2 .1M132.4 187.8h.1M132.4 187.8l-.6 .3M132.4 187.8l-.1 .1M132.4 189.1l-.2 .1"/>
<path d="M132.5 183.7l-.5 .3M132.5 187.8l-.6 .3M132.6 187.7l-.3 .2M132.8 184.6h-2.5a.67 .67 0 0 0 .4 1.2M132.8 189.5l-.2 .1M132.9 190.1l.1 .1M132.9 187.5l-.6 .4M133.1 190.4a.42 .42 0 0 1 .7 .1 .42 .42 0 0 1-.3 .6l-.5-.3zM133.1 190.1l-.3 .1M133.1 185.3l-2.4 .5M133.2 185.6l-1 .5M133.5 190.4h-.2"/>
<path d="M133.8 191h.1M133.8 190.9l-.2 .1M133.9 186.9l-1 .6M140.1 192.3l-10.9 6.3M141.1 191.7h.1M142.4 191l2.5 1.1M142.4 191h.1M142.5 191l-1.3 .7M142.5 190.9h.1M142.6 190.9l-.1 .1M143.7 190.2h.1M143.8 190.2l-1.2 .7"/>
<path d="M144 190.1l-.2 .1M147.1 188.3a2.04 2.04 0 0 1-.2 2.9l-.9 .8a1.05 1.05 0 0 1-1.1 .1M147.1 188.3l2.8 1.7a1.97 1.97 0 0 1-.3 2.8l-.8 .7-.8 .2-3.1-1.6M150.9 180.2a.46 .46 0 0 1 .7-.2 .46 .46 0 0 1 0 .7l-.5-.1zM151.5 180l-.3 .1M151.7 180.6h.1M151.8 180.5l-.3 .1M154.8 183.8l1.7 .8M155.9 183.6v.2M155.9 183.6h.4l-.3 .1M155.9 183.8h.1M156 183.7l-.1 .1"/>
<path d="M156 183.7l.6 .3M156 183.8h-.1M156 183.6v.1M156.5 182.8l1.9 1M156.5 184.6l2.9 1.5M158.2 181.8l.8 .4M158.3 181.8l.7 .4M158.4 183.8a1.73 1.73 0 0 1-1.9 .8M159.1 182.4l-.7 1.4M159.1 182.2a3.1 3.1 0 0 1-2.1 2.5l-.6-.2M160.1 181.6l1.6 1 .2 .8-.1 .8M160.4 180.6l.7 .4"/>
<path d="M160.5 180.5l.8 .5M161.1 181l2.5 1.1M161.1 181l-2.1 1.2M161.3 181h-.2M162.4 180.3l-1.1 .7M163.1 181.1l.4 .3M163.2 181.4h.3M163.2 181.4h.1M163.5 181.2h.1l.1 .3-.5-.1M163.5 181.2v.2M163.5 181.4l-.7-.3 .7 .3M163.6 182.1l1.2 .7"/>
<path d="M168.6 180.1a1.84 1.84 0 0 1 0 2.4 1.87 1.87 0 0 1-2.1 1.2"/>
<circle cx="57.4" cy="59.8" r=".11"/>
<circle cx="57.4" cy="59.8" r=".14"/>
<circle cx="57.9" cy="57.4" r=".47"/>
<circle cx="82.8" cy="59.8" r=".11"/>
<circle cx="82.8" cy="59.8" r=".14"/>
<circle cx="83.3" cy="57.4" r=".47"/>
<circle cx="158" cy="56" r="8"/>
<circle cx="158" cy="56" r="2.11"/>
<circle cx="158" cy="56" r="2.2"/>
<circle cx="158" cy="56" r="1.61"/>
<circle cx="57.3" cy="60.5" r=".14"/>
<circle cx="57.3" cy="60.5" r=".1"/>
<circle cx="82.7" cy="60.5" r=".14"/>
<circle cx="82.7" cy="60.5" r=".1"/>
<circle cx="57.4" cy="118.3" r=".07"/>
<circle cx="82.8" cy="118.3" r=".07"/>
<circle cx="58" cy="122.5" r=".49"/>
<circle cx="58" cy="122.5" r=".37"/>
<circle cx="58" cy="121.4" r=".36"/>
<circle cx="83.4" cy="122.5" r=".49"/>
<circle cx="83.4" cy="122.5" r=".37"/>
<circle cx="83.4" cy="121.4" r=".36"/>
<circle cx="148.2" cy="176.6" r=".08"/>
<circle cx="148.2" cy="176.6" r=".14"/>
<circle cx="150.6" cy="179.5" r=".34"/>
<circle cx="150.6" cy="179.5" r=".42"/>
<circle cx="129.8" cy="183.7" r=".29"/>
<circle cx="130.2" cy="186.9" r=".14"/>
<circle cx="130.3" cy="187" r=".09"/>
<circle cx="132.6" cy="189.9" r=".41"/>
<circle cx="132.6" cy="189.9" r=".33"/>
<circle cx="133.4" cy="190.7" r=".34"/>
<circle cx="151.4" cy="180.3" r=".33"/>
</g>
<text font-size="8.5" x="108.8" y="279.7">Misturador_montagem</text>
<g font-size="5.3">
<text x="38.5" y="9">4</text>
<text x="83.5" y="9">3</text>
<text x="133.6" y="9">2</text>
<text x="178.6" y="9">1</text>
<text x="16.2" y="30.7">F</text>
<text x="201.2" y="30.7">F</text>
<text x="16.1" y="75">E</text>
<text x="201.1" y="75">E</text>
<text x="15.5" y="125">D</text>
<text x="200.5" y="125">D</text>
<text x="15.4" y="175">C</text>
<text x="200.4" y="175">C</text>
<text x="16" y="225">B</text>
<text x="201" y="225">B</text>
<text x="15.5" y="269.2">A</text>
<text x="200.5" y="269.2">A</text>
<text x="38.5" y="291">4</text>
<text x="83.5" y="291">3</text>
<text x="133.6" y="291">2</text>
<text x="178.6" y="291">1</text>
</g>
<text font-size="3.9" x="190.9" y="275.5">A4</text>
<g font-size="2">
<text x="20.6" y="234.6">SE NÃO ESPECIFICADO:</text>
<text x="20.6" y="237.1">DIMENSÕES EM MILÍMETROS</text>
<text x="20.6" y="239.6">ACABAM. SUPERFÍCIE:</text>
<text x="54.4" y="234.6">ACABAMENTO:</text>
<text x="101.3" y="234.5">REBARBAR E</text>
<text x="101.3" y="237">QUEBRAR</text>
<text x="101.3" y="239.5">ARESTAS</text>
<text x="132.6" y="236">NÃO MUDAR ESCALA DO DESENHO</text>
<text x="173.3" y="236.2">REVISÃO</text>
<text x="20.6" y="242.1">TOLERÂNCIAS:</text>
<text x="22.2" y="244.6">LINEAR:</text>
<text x="101.3" y="242">AGUDAS</text>
<text x="22.2" y="247.1">ANGULAR:</text>
<text x="34.3" y="252">NOME</text>
<text x="50" y="251.9">ASSINATURA</text>
<text x="67.2" y="251.9">DATA</text>
<text x="120.2" y="251.9">TÍTULO:</text>
<text x="20.2" y="256.1">DESEN.</text>
<text x="20.4" y="260.3">VERIF.</text>
<text x="20.4" y="264.4">APROV.</text>
<text x="20.5" y="268.8">MANUF.</text>
<text x="20.7" y="273.1">QUALID</text>
<text x="75.7" y="272.5">MATERIAL:</text>
<text x="120.1" y="272.5">DES. Nº</text>
<text x="75.6" y="285.5">PESO:</text>
<text x="120.1" y="285.6">ESCALA:1:5</text>
<text x="164.5" y="285.6">FOLHA 1 DE 1</text>
</g>
</svg>
